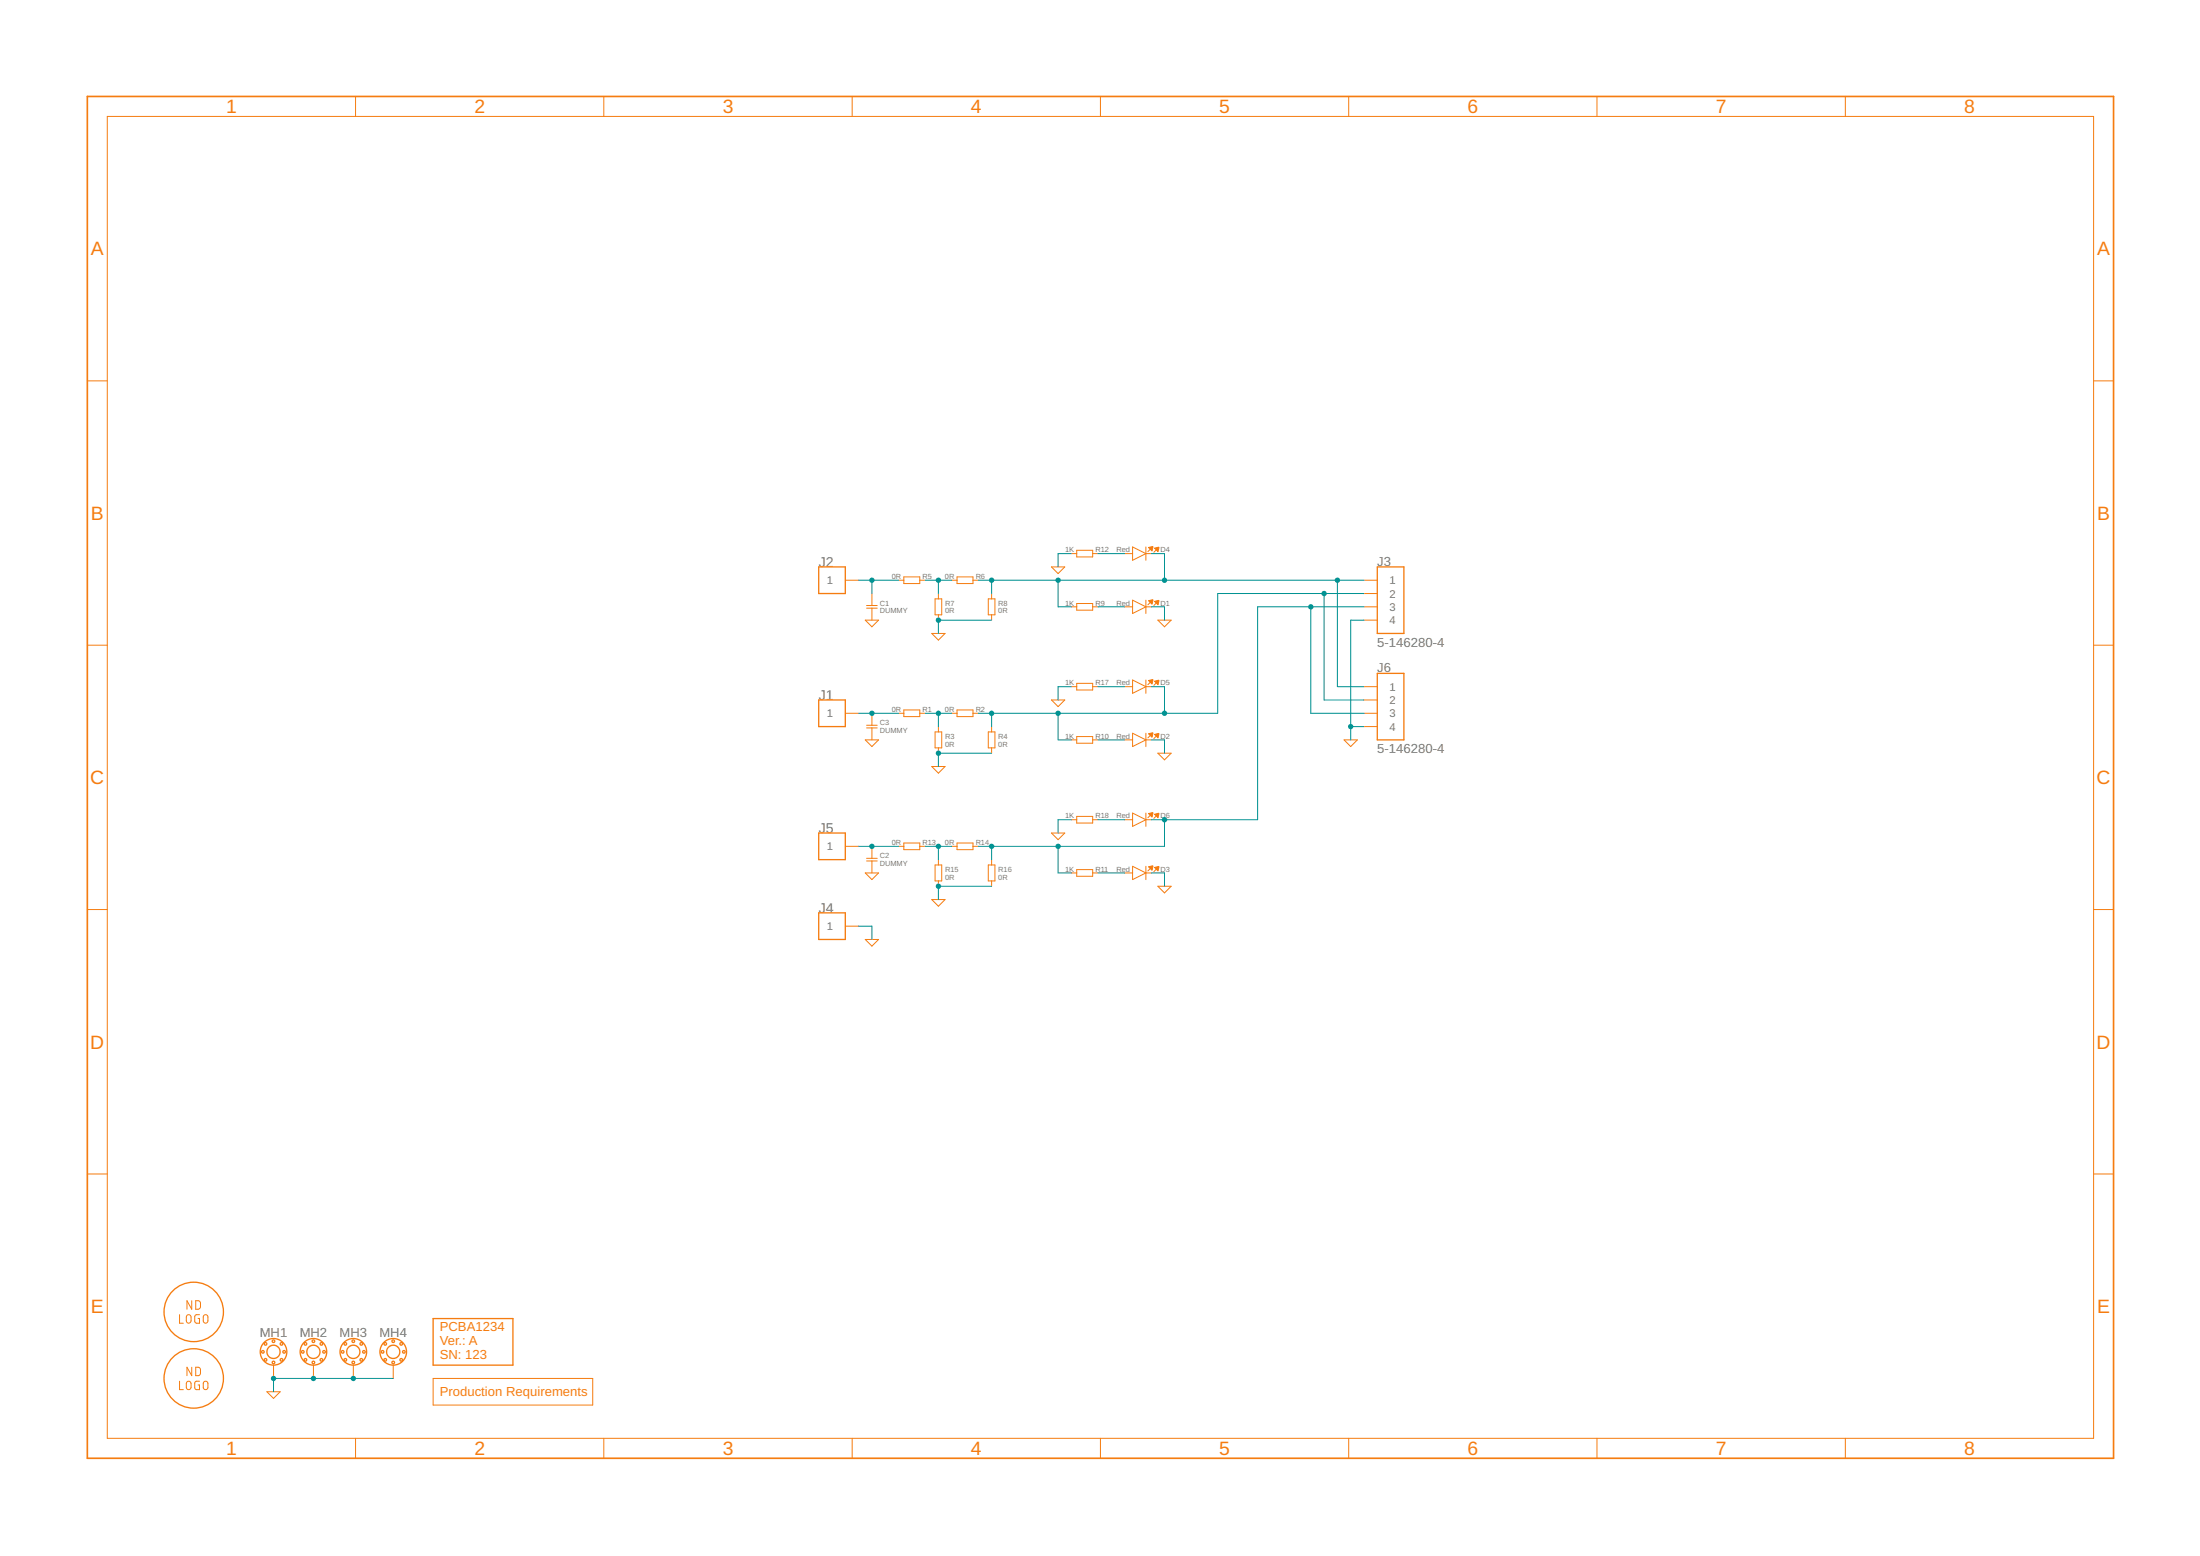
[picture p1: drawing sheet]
<svg xmlns="http://www.w3.org/2000/svg" width="420mm" height="297mm" viewBox="0 0 420 297" stroke-linecap="round" stroke-linejoin="round" font-family="sans-serif">
<path d="M16.7 18.4h386.9v260h-386.9z" fill="none" stroke="#f57c10" stroke-width=".32"/>
<g fill="none" stroke="#f57c10" stroke-width=".19">
<path d="M67.9 18.4v3.8M115.3 18.4v3.8M162.8 18.4v3.8M210.2 18.4v3.8M257.6 18.4v3.8M305 18.4v3.8M352.4 18.4v3.8M20.5 22.2h379.3v252.4h-379.3zM16.7 72.7h3.8M399.8 72.7h3.8M161.4 110.8h2.6M165.2 118.4h2.6l-1.3 1.3z"/>
<path d="M165.5 116.1h2M165.5 115.6h2M166.5 113.3v2.3M166.5 116.1v2.3M171.6 110.8h1M172.6 110.1h3.1v1.3h-3.1zM175.7 110.8h1M178.6 114.3h1.3v3.1h-1.3zM179.2 113.3v1M179.2 117.4v1M181.8 110.8h1M182.8 110.1h3v1.3h-3z"/>
<path d="M185.8 110.8h1M188.7 114.3h1.3v3.1h-1.3zM189.4 113.3v1M189.4 117.4v1M260.5 110.8h2.5M260.5 113.3h2.5M260.5 115.8h2.5M260.5 118.4h2.5M16.7 123.2h3.8M161.4 136.2h2.6M165.5 139h2M165.5 138.5h2"/>
<path d="M166.5 136.2v2.3M166.5 139v2.2M171.6 136.2h1M172.6 135.5h3.1v1.3h-3.1zM175.7 136.2h1M177.9 120.9h2.6l-1.3 1.3zM178.6 139.7h1.3v3.1h-1.3zM179.2 138.7v1M181.8 136.2h1M182.8 135.5h3v1.3h-3zM185.8 136.2h1M188.7 139.7h1.3v3.1h-1.3z"/>
<path d="M189.4 138.7v1M260.5 136.2h2.5M260.5 131.1h2.5M260.5 133.6h2.5M260.5 138.7h2.5M399.8 123.2h3.8M165.2 141.2h2.6l-1.3 1.3zM177.9 146.3h2.6l-1.3 1.3zM179.2 142.8v1M189.4 142.8v1M16.7 173.6h3.8M161.4 176.8h2.6"/>
<path d="M161.4 161.6h2.6M165.2 166.6h2.6l-1.3 1.3zM165.2 179.3h2.6l-1.3 1.3zM165.5 164.4h2M165.5 163.9h2M166.5 161.6v2.3M166.5 164.4v2.2M171.6 161.6h1M172.6 160.9h3.1v1.3h-3.1zM175.7 161.6h1M177.9 171.7h2.6l-1.3 1.3zM178.6 165.1h1.3v3.1h-1.3z"/>
<path d="M179.2 164.1v1M179.2 168.2v1M181.8 161.6h1M182.8 160.9h3v1.3h-3zM185.8 161.6h1M188.7 165.1h1.3v3.1h-1.3zM189.4 164.1v1M189.4 168.2v1M399.8 173.6h3.8M16.7 224.1h3.8M399.8 224.1h3.8M52.2 260.6v2.5"/>
<path d="M67.9 274.6v3.8M115.3 274.6v3.8M162.8 274.6v3.8M210.2 274.6v3.8M257.6 274.6v3.8M305 274.6v3.8M352.4 274.6v3.8"/>
</g>
<g fill="none" stroke="#f57c10" stroke-width=".25">
<path d="M156.4 108.2h5v5.1h-5zM263 108.2h5.1v12.7h-5.1zM156.4 133.6h5v5.1h-5zM263 128.5h5.1v12.7h-5.1zM156.4 159h5v5.1h-5zM156.4 174.3h5v5h-5z"/>
<circle cx="52.2" cy="258.1" r="2.54"/>
</g>
<g fill="#f57c10">
<path d="M51.2 257.1a1.39 1.39 0 0 1 2.2 .3 1.39 1.39 0 0 1-.8 2 1.39 1.39 0 0 1-1.8-1.3h.3a1.14 1.14 0 0 1 1.6-1.1 1.14 1.14 0 0 1 .3 1.9 1.14 1.14 0 0 1-1.9-.5v-.3h-.3z" fill-rule="evenodd"/>
<path d="M51.9 255.8a.38 .38 0 0 1 .6 0 .38 .38 0 0 1-.1 .6 .38 .38 0 0 1-.5-.4l.3-.1 .2 .1-.2 .2-.3-.2z" fill-rule="evenodd"/>
<path d="M53.9 257.9a.38 .38 0 0 1 .7-.1 .38 .38 0 0 1-.2 .6 .38 .38 0 0 1-.5-.3l.4-.2 .1 .2-.1 .1-.4-.1z" fill-rule="evenodd"/>
<path d="M51.9 259.9a.38 .38 0 0 1 .6-.1 .38 .38 0 0 1-.1 .6 .38 .38 0 0 1-.5-.3l.3-.1 .2 .1-.2 .1-.3-.1z" fill-rule="evenodd"/>
<path d="M49.9 257.9a.38 .38 0 0 1 .6-.1 .38 .38 0 0 1-.1 .6 .38 .38 0 0 1-.6-.3l.4-.2 .1 .2-.1 .1-.4-.1z" fill-rule="evenodd"/>
<path d="M50.4 256.3a.38 .38 0 0 1 .6 0 .38 .38 0 0 1-.1 .6 .38 .38 0 0 1-.6-.4l.4-.1 .1 .1-.1 .2-.4-.2z" fill-rule="evenodd"/>
<path d="M53.4 256.3a.38 .38 0 0 1 .6 0 .38 .38 0 0 1-.1 .6 .38 .38 0 0 1-.5-.4l.4-.1 .1 .1-.1 .2-.4-.2z" fill-rule="evenodd"/>
<path d="M53.4 259.4a.38 .38 0 0 1 .6-.1 .38 .38 0 0 1-.1 .6 .38 .38 0 0 1-.5-.3l.4-.1 .1 .1-.1 .1-.4-.1z" fill-rule="evenodd"/>
<path d="M50.4 259.4a.38 .38 0 0 1 .6-.1 .38 .38 0 0 1-.1 .6 .38 .38 0 0 1-.6-.3l.4-.1 .1 .1-.1 .1-.4-.1z" fill-rule="evenodd"/>
</g>
<g fill="#f57c10">
<path d="M51.2 257.1l.3-.2 .7-.2 .9 .3 .4 .6 .1 .6-.5 .9a1.4 1.4 0 0 1-2.1-.4l-.2-.6h.3v-.3a1.03 1.03 0 0 1 .8-.8h.8a1.06 1.06 0 0 1 .7 .9l-.2 .8-.5 .4a1.15 1.15 0 0 1-1.6-.7v-.3h-.3zM51.2 257.1l-.4 1h.3l.1 .5 .4 .4 .6 .2 .5-.1 .5-.4 .2-.5-.1-.6-.3-.4-.5-.3-.6 .1-.5 .3-.3 .8h-.3l.4 .9 .3 .2 .7 .3 .9-.4 .5-.9-.1-.6-.4-.6-.9-.3-.7 .2z"/>
<path d="M51.9 255.8l.3-.2 .2 .1 .2 .3v.2l-.2 .2h-.4l-.1-.4 .3-.1 .2 .1-.2 .2-.3-.2zM51.9 255.8v.2l.3 .2 .2-.2-.2-.1-.3 .1 .1 .4h.4l.2-.2v-.2l-.2-.3h-.2z"/>
<path d="M53.9 257.9l.4-.2h.2l.2 .4-.1 .2-.1 .1h-.4l-.2-.3 .4-.2 .1 .2-.1 .1-.4-.1zM53.9 257.9v.2l.4 .1 .1-.1-.1-.2-.4 .2 .2 .3h.4l.1-.1 .1-.2-.2-.4h-.2z"/>
<path d="M51.9 259.9l.3-.2 .2 .1 .2 .3v.2l-.2 .1h-.4l-.1-.3 .3-.1 .2 .1-.2 .1-.3-.1zM51.9 259.9v.2l.3 .1 .2-.1-.2-.1-.3 .1 .1 .3h.4l.2-.1v-.2l-.2-.3-.2-.1z"/>
<path d="M49.9 257.9l.3-.2h.2l.2 .4-.1 .2-.1 .1h-.4l-.2-.3 .4-.2 .1 .2-.1 .1-.4-.1zM49.9 257.9l-.1 .2 .4 .1 .1-.1-.1-.2-.4 .2 .2 .3h.4l.1-.1 .1-.2-.2-.4h-.2z"/>
<path d="M50.4 256.3l.3-.1h.2l.2 .3-.1 .2-.1 .2h-.4l-.2-.4 .4-.1 .1 .1-.1 .2-.4-.2zM50.4 256.3l-.1 .2 .4 .2 .1-.2-.1-.1-.4 .1 .2 .4h.4l.1-.2 .1-.2-.2-.3h-.2z"/>
<path d="M53.4 256.3l.4-.1h.2l.1 .3v.2l-.1 .2h-.4l-.2-.4 .4-.1 .1 .1-.1 .2-.4-.2zM53.4 256.3v.2l.4 .2 .1-.2-.1-.1-.4 .1 .2 .4h.4l.1-.2v-.2l-.1-.3h-.2z"/>
<path d="M53.4 259.4l.4-.2 .2 .1 .1 .3v.2l-.1 .1h-.4l-.2-.3 .4-.1 .1 .1-.1 .1-.4-.1zM53.4 259.4v.2l.4 .1 .1-.1-.1-.1-.4 .1 .2 .3h.4l.1-.1v-.2l-.1-.3-.2-.1z"/>
<path d="M50.4 259.4l.3-.2 .2 .1 .2 .3-.1 .2-.1 .1h-.4l-.2-.3 .4-.1 .1 .1-.1 .1-.4-.1zM50.4 259.4l-.1 .2 .4 .1 .1-.1-.1-.1-.4 .1 .2 .3h.4l.1-.1 .1-.2-.2-.3-.2-.1z"/>
</g>
<path d="M59.9 260.6v2.5" fill="none" stroke="#f57c10" stroke-width=".19"/>
<circle cx="59.9" cy="258.1" r="2.54" fill="none" stroke="#f57c10" stroke-width=".25"/>
<g fill="#f57c10">
<path d="M58.8 257.1a1.39 1.39 0 0 1 2.2 .3 1.39 1.39 0 0 1-.8 2 1.39 1.39 0 0 1-1.7-1.3h.2a1.14 1.14 0 0 1 1.6-1.1 1.14 1.14 0 0 1 .3 1.9 1.14 1.14 0 0 1-1.8-.5l-.1-.3h-.2z" fill-rule="evenodd"/>
<path d="M59.5 255.8a.38 .38 0 0 1 .6 0 .38 .38 0 0 1-.1 .6 .38 .38 0 0 1-.5-.4l.4-.1 .1 .1-.1 .2-.4-.2z" fill-rule="evenodd"/>
<path d="M61.6 257.9a.38 .38 0 0 1 .6-.1 .38 .38 0 0 1-.2 .6 .38 .38 0 0 1-.5-.3l.4-.2 .1 .2-.1 .1-.4-.1z" fill-rule="evenodd"/>
<path d="M59.5 259.9a.38 .38 0 0 1 .6-.1 .38 .38 0 0 1-.1 .6 .38 .38 0 0 1-.5-.3l.4-.1 .1 .1-.1 .1-.4-.1z" fill-rule="evenodd"/>
<path d="M57.5 257.9a.38 .38 0 0 1 .6-.1 .38 .38 0 0 1-.1 .6 .38 .38 0 0 1-.6-.3l.4-.2 .2 .2-.2 .1-.4-.1z" fill-rule="evenodd"/>
<path d="M58 256.3a.38 .38 0 0 1 .6 0 .38 .38 0 0 1-.1 .6 .38 .38 0 0 1-.5-.4l.3-.1 .2 .1-.2 .2-.3-.2z" fill-rule="evenodd"/>
<path d="M61 256.3a.38 .38 0 0 1 .7 0 .38 .38 0 0 1-.2 .6 .38 .38 0 0 1-.5-.4l.4-.1 .1 .1-.1 .2-.4-.2z" fill-rule="evenodd"/>
<path d="M61 259.4a.38 .38 0 0 1 .7-.1 .38 .38 0 0 1-.2 .6 .38 .38 0 0 1-.5-.3l.4-.1 .1 .1-.1 .1-.4-.1z" fill-rule="evenodd"/>
<path d="M58 259.4a.38 .38 0 0 1 .6-.1 .38 .38 0 0 1-.1 .6 .38 .38 0 0 1-.5-.3l.3-.1 .2 .1-.2 .1-.3-.1z" fill-rule="evenodd"/>
</g>
<g fill="#f57c10">
<path d="M58.8 257.1l.3-.2 .7-.2 .9 .3 .5 .6v.6l-.5 .9a1.4 1.4 0 0 1-2.1-.4l-.1-.6h.2l.1-.3a1.03 1.03 0 0 1 .7-.8h.8a1.06 1.06 0 0 1 .7 .9l-.2 .8-.5 .4a1.15 1.15 0 0 1-1.5-.7l-.1-.3h-.2zM58.8 257.1l-.3 1h.2l.2 .5 .3 .4 .6 .2 .5-.1 .5-.4 .2-.5-.1-.6-.3-.4-.5-.3-.6 .1-.5 .3-.3 .8h-.2l.3 .9 .3 .2 .7 .3 .9-.4 .5-.9v-.6l-.5-.6-.9-.3-.7 .2z"/>
<path d="M59.5 255.8l.4-.2 .2 .1 .1 .3v.2l-.1 .2h-.4l-.2-.4 .4-.1 .1 .1-.1 .2-.4-.2zM59.5 255.8v.2l.4 .2 .1-.2-.1-.1-.4 .1 .2 .4h.3l.2-.2v-.2l-.2-.3h-.1z"/>
<path d="M61.6 257.9l.3-.2h.2l.2 .4-.1 .2-.1 .1h-.4l-.2-.3 .4-.2 .1 .2-.1 .1-.4-.1zM61.6 257.9l-.1 .2 .4 .1 .1-.1-.1-.2-.4 .2 .2 .3h.4l.1-.1 .1-.2-.2-.4h-.2z"/>
<path d="M59.5 259.9l.4-.2 .2 .1 .1 .3v.2l-.1 .1h-.4l-.2-.3 .4-.1 .1 .1-.1 .1-.4-.1zM59.5 259.9v.2l.4 .1 .1-.1-.1-.1-.4 .1 .2 .3h.3l.2-.1v-.2l-.2-.3-.1-.1z"/>
<path d="M57.5 257.9l.3-.2h.2l.2 .4-.1 .2-.1 .1h-.4l-.2-.3 .4-.2 .2 .2-.2 .1-.4-.1zM57.5 257.9l-.1 .2 .4 .1 .2-.1-.2-.2-.4 .2 .2 .3h.4l.1-.1 .1-.2-.2-.4h-.2z"/>
<path d="M58 256.3l.3-.1h.2l.2 .3v.2l-.2 .2h-.4l-.1-.4 .3-.1 .2 .1-.2 .2-.3-.2zM58 256.3v.2l.3 .2 .2-.2-.2-.1-.3 .1 .1 .4h.4l.2-.2v-.2l-.2-.3h-.2z"/>
<path d="M61 256.3l.4-.1h.2l.2 .3-.1 .2-.1 .2h-.4l-.2-.4 .4-.1 .1 .1-.1 .2-.4-.2zM61 256.3v.2l.4 .2 .1-.2-.1-.1-.4 .1 .2 .4h.4l.1-.2 .1-.2-.2-.3h-.2z"/>
<path d="M61 259.4l.4-.2 .2 .1 .2 .3-.1 .2-.1 .1h-.4l-.2-.3 .4-.1 .1 .1-.1 .1-.4-.1zM61 259.4v.2l.4 .1 .1-.1-.1-.1-.4 .1 .2 .3h.4l.1-.1 .1-.2-.2-.3-.2-.1z"/>
<path d="M58 259.4l.3-.2 .2 .1 .2 .3v.2l-.2 .1h-.4l-.1-.3 .3-.1 .2 .1-.2 .1-.3-.1zM58 259.4v.2l.3 .1 .2-.1-.2-.1-.3 .1 .1 .3h.4l.2-.1v-.2l-.2-.3-.2-.1z"/>
</g>
<path d="M67.5 260.6v2.5" fill="none" stroke="#f57c10" stroke-width=".19"/>
<circle cx="67.5" cy="258.1" r="2.54" fill="none" stroke="#f57c10" stroke-width=".25"/>
<g fill="#f57c10">
<path d="M66.5 257.1a1.39 1.39 0 0 1 2.2 .3 1.39 1.39 0 0 1-.9 2 1.39 1.39 0 0 1-1.7-1.3h.2a1.14 1.14 0 0 1 1.7-1 1.14 1.14 0 0 1 .2 1.9 1.14 1.14 0 0 1-1.8-.6l-.1-.3h-.2z" fill-rule="evenodd"/>
<path d="M67.1 255.8a.38 .38 0 0 1 .7 0 .38 .38 0 0 1-.2 .6 .38 .38 0 0 1-.5-.4l.4-.1 .1 .1-.1 .2-.4-.2z" fill-rule="evenodd"/>
<path d="M69.2 257.9a.38 .38 0 0 1 .6-.1 .38 .38 0 0 1-.1 .6 .38 .38 0 0 1-.6-.3l.4-.2 .1 .2-.1 .1-.4-.1z" fill-rule="evenodd"/>
<path d="M67.1 259.9a.38 .38 0 0 1 .7-.1 .38 .38 0 0 1-.2 .6 .38 .38 0 0 1-.5-.3l.4-.1 .1 .1-.1 .1-.4-.1z" fill-rule="evenodd"/>
<path d="M65.1 257.9a.38 .38 0 0 1 .6-.1 .38 .38 0 0 1-.1 .6 .38 .38 0 0 1-.5-.3l.3-.2 .2 .2-.2 .1-.3-.1z" fill-rule="evenodd"/>
<path d="M65.6 256.3a.38 .38 0 0 1 .6 0 .38 .38 0 0 1-.1 .6 .38 .38 0 0 1-.5-.4l.4-.1 .1 .1-.1 .2-.4-.2z" fill-rule="evenodd"/>
<path d="M68.7 256.3a.38 .38 0 0 1 .6 0 .38 .38 0 0 1-.2 .6 .38 .38 0 0 1-.5-.4l.4-.1 .1 .1-.1 .2-.4-.2z" fill-rule="evenodd"/>
<path d="M68.7 259.4a.38 .38 0 0 1 .6-.1 .38 .38 0 0 1-.2 .6 .38 .38 0 0 1-.5-.3l.4-.1 .1 .1-.1 .1-.4-.1z" fill-rule="evenodd"/>
<path d="M65.6 259.4a.38 .38 0 0 1 .6-.1 .38 .38 0 0 1-.1 .6 .38 .38 0 0 1-.5-.3l.4-.1 .1 .1-.1 .1-.4-.1z" fill-rule="evenodd"/>
</g>
<g fill="#f57c10">
<path d="M66.5 257.1l.2-.2 .7-.2 1 .3 .4 .6 .1 .6-.5 .9a1.4 1.4 0 0 1-2.1-.4l-.2-.6h.2l.1-.3a1.1 1.1 0 0 1 .7-.8l.3-.1a1.1 1.1 0 0 1 1 .5l.2 .5-.1 .6-.5 .6-.6 .1-.8-.4-.3-.7h-.2zM66.5 257.1l-.4 1h.2l.2 .5 .4 .4 .5 .2 .6-.1 .4-.4 .2-.5-.1-.6-.3-.4-.5-.3-.6 .1-.6 .5-.2 .6h-.2l.4 .9 .2 .2 .7 .3 1-.4 .5-.9-.1-.6-.4-.6-1-.3-.7 .2z"/>
<path d="M67.1 255.8l.4-.2 .2 .1 .2 .3-.1 .2-.1 .2h-.4l-.2-.4 .4-.1 .1 .1-.1 .2-.4-.2zM67.1 255.8v.2l.4 .2 .1-.2-.1-.1-.4 .1 .2 .4h.4l.1-.2 .1-.2-.2-.3h-.2z"/>
<path d="M69.2 257.9l.3-.2h.2l.2 .4-.1 .2-.1 .1h-.4l-.2-.3 .4-.2 .1 .2-.1 .1-.4-.1zM69.2 257.9l-.1 .2 .4 .1 .1-.1-.1-.2-.4 .2 .2 .3h.4l.1-.1 .1-.2-.2-.4h-.2z"/>
<path d="M67.1 259.9l.4-.2 .2 .1 .2 .3-.1 .2-.1 .1h-.4l-.2-.3 .4-.1 .1 .1-.1 .1-.4-.1zM67.1 259.9v.2l.4 .1 .1-.1-.1-.1-.4 .1 .2 .3h.4l.1-.1 .1-.2-.2-.3-.2-.1z"/>
<path d="M65.1 257.9l.3-.2h.2l.2 .4v.2l-.2 .1h-.3l-.2-.3 .3-.2 .2 .2-.2 .1-.3-.1zM65.1 257.9v.2l.3 .1 .2-.1-.2-.2-.3 .2 .2 .3h.3l.2-.1v-.2l-.2-.4h-.2z"/>
<path d="M65.6 256.3l.4-.1h.1l.2 .3v.2l-.2 .2h-.3l-.2-.4 .4-.1 .1 .1-.1 .2-.4-.2zM65.6 256.3v.2l.4 .2 .1-.2-.1-.1-.4 .1 .2 .4h.3l.2-.2v-.2l-.2-.3h-.1z"/>
<path d="M68.7 256.3l.3-.1h.2l.2 .3-.1 .2-.1 .2h-.4l-.2-.4 .4-.1 .1 .1-.1 .2-.4-.2zM68.7 256.3l-.1 .2 .4 .2 .1-.2-.1-.1-.4 .1 .2 .4h.4l.1-.2 .1-.2-.2-.3h-.2z"/>
<path d="M68.7 259.4l.3-.2 .2 .1 .2 .3-.1 .2-.1 .1h-.4l-.2-.3 .4-.1 .1 .1-.1 .1-.4-.1zM68.7 259.4l-.1 .2 .4 .1 .1-.1-.1-.1-.4 .1 .2 .3h.4l.1-.1 .1-.2-.2-.3-.2-.1z"/>
<path d="M65.6 259.4l.4-.2 .1 .1 .2 .3v.2l-.2 .1h-.3l-.2-.3 .4-.1 .1 .1-.1 .1-.4-.1zM65.6 259.4v.2l.4 .1 .1-.1-.1-.1-.4 .1 .2 .3h.3l.2-.1v-.2l-.2-.3-.1-.1z"/>
</g>
<path d="M75.1 260.6v2.5" fill="none" stroke="#f57c10" stroke-width=".19"/>
<circle cx="75.1" cy="258.1" r="2.54" fill="none" stroke="#f57c10" stroke-width=".25"/>
<g fill="#f57c10">
<path d="M74.1 257.1a1.39 1.39 0 0 1 2.2 .3 1.39 1.39 0 0 1-.8 2 1.39 1.39 0 0 1-1.8-1.3h.3a1.14 1.14 0 0 1 1.6-1 1.14 1.14 0 0 1 .2 1.9 1.14 1.14 0 0 1-1.8-.6v-.3h-.3z" fill-rule="evenodd"/>
<path d="M74.8 255.8a.38 .38 0 0 1 .6 0 .38 .38 0 0 1-.2 .6 .38 .38 0 0 1-.5-.4l.4-.1 .1 .1-.1 .2-.4-.2z" fill-rule="evenodd"/>
<path d="M76.8 257.9a.38 .38 0 0 1 .6-.1 .38 .38 0 0 1-.1 .6 .38 .38 0 0 1-.5-.3l.3-.2 .2 .2-.2 .1-.3-.1z" fill-rule="evenodd"/>
<path d="M74.8 259.9a.38 .38 0 0 1 .6-.1 .38 .38 0 0 1-.2 .6 .38 .38 0 0 1-.5-.3l.4-.1 .1 .1-.1 .1-.4-.1z" fill-rule="evenodd"/>
<path d="M72.7 257.9a.38 .38 0 0 1 .6-.1 .38 .38 0 0 1-.1 .6 .38 .38 0 0 1-.5-.3l.4-.2 .1 .2-.1 .1-.4-.1z" fill-rule="evenodd"/>
<path d="M73.2 256.3a.38 .38 0 0 1 .7 0 .38 .38 0 0 1-.2 .6 .38 .38 0 0 1-.5-.4l.4-.1 .1 .1-.1 .2-.4-.2z" fill-rule="evenodd"/>
<path d="M76.3 256.3a.38 .38 0 0 1 .6 0 .38 .38 0 0 1-.1 .6 .38 .38 0 0 1-.6-.4l.4-.1 .2 .1-.2 .2-.4-.2z" fill-rule="evenodd"/>
<path d="M76.3 259.4a.38 .38 0 0 1 .6-.1 .38 .38 0 0 1-.1 .6 .38 .38 0 0 1-.6-.3l.4-.1 .2 .1-.2 .1-.4-.1z" fill-rule="evenodd"/>
<path d="M73.2 259.4a.38 .38 0 0 1 .7-.1 .38 .38 0 0 1-.2 .6 .38 .38 0 0 1-.5-.3l.4-.1 .1 .1-.1 .1-.4-.1z" fill-rule="evenodd"/>
</g>
<g fill="#f57c10">
<path d="M74.1 257.1l.2-.2 .7-.2 1 .3 .4 .6 .1 .6-.5 .9a1.4 1.4 0 0 1-2.1-.4l-.2-.6h.3v-.3a1.1 1.1 0 0 1 .7-.8l.3-.1a1.1 1.1 0 0 1 1 .5l.2 .5v.6l-.6 .6-.6 .1-.7-.4-.3-.7h-.3zM74.1 257.1l-.4 1h.3l.1 .5 .4 .4 .5 .2 .6-.1 .4-.4 .2-.5v-.6l-.4-.4-.5-.3-.6 .1-.6 .5-.1 .6h-.3l.4 .9 .2 .2 .7 .3 1-.4 .5-.9-.1-.6-.4-.6-1-.3-.7 .2z"/>
<path d="M74.8 255.8l.3-.2 .2 .1 .2 .3-.1 .2-.1 .2h-.4l-.2-.4 .4-.1 .1 .1-.1 .2-.4-.2zM74.8 255.8l-.1 .2 .4 .2 .1-.2-.1-.1-.4 .1 .2 .4h.4l.1-.2 .1-.2-.2-.3h-.2z"/>
<path d="M76.8 257.9l.3-.2h.2l.2 .4-.1 .2-.1 .1h-.4l-.2-.3 .4-.2 .2 .2-.2 .1-.3-.1zM76.8 257.9v.2l.3 .1 .2-.1-.2-.2-.3 .2 .1 .3h.4l.1-.1 .1-.2-.2-.4h-.2z"/>
<path d="M74.8 259.9l.3-.2 .2 .1 .2 .3-.1 .2-.1 .1h-.4l-.2-.3 .4-.1 .1 .1-.1 .1-.4-.1zM74.8 259.9l-.1 .2 .4 .1 .1-.1-.1-.1-.4 .1 .2 .3h.4l.1-.1 .1-.2-.2-.3-.2-.1z"/>
<path d="M72.7 257.9l.4-.2h.2l.1 .4v.2l-.1 .1h-.4l-.2-.3 .4-.2 .1 .2-.1 .1-.4-.1zM72.7 257.9v.2l.4 .1 .1-.1-.1-.2-.4 .2 .2 .3h.4l.1-.1v-.2l-.1-.4h-.2z"/>
<path d="M73.2 256.3l.4-.1h.2l.2 .3-.1 .2-.1 .2h-.4l-.2-.4 .4-.1 .1 .1-.1 .2-.4-.2zM73.2 256.3v.2l.4 .2 .1-.2-.1-.1-.4 .1 .2 .4h.4l.1-.2 .1-.2-.2-.3h-.2z"/>
<path d="M76.3 256.3l.3-.1h.2l.2 .3-.1 .2-.1 .2h-.4l-.2-.4 .4-.1 .2 .1-.2 .2-.4-.2zM76.3 256.3l-.1 .2 .4 .2 .2-.2-.2-.1-.4 .1 .2 .4h.4l.1-.2 .1-.2-.2-.3h-.2z"/>
<path d="M76.3 259.4l.3-.2 .2 .1 .2 .3-.1 .2-.1 .1h-.4l-.2-.3 .4-.1 .2 .1-.2 .1-.4-.1zM76.3 259.4l-.1 .2 .4 .1 .2-.1-.2-.1-.4 .1 .2 .3h.4l.1-.1 .1-.2-.2-.3-.2-.1z"/>
<path d="M73.2 259.4l.4-.2 .2 .1 .2 .3-.1 .2-.1 .1h-.4l-.2-.3 .4-.1 .1 .1-.1 .1-.4-.1zM73.2 259.4v.2l.4 .1 .1-.1-.1-.1-.4 .1 .2 .3h.4l.1-.1 .1-.2-.2-.3-.2-.1z"/>
</g>
<g fill="none" stroke="#f57c10" stroke-width=".19">
<path d="M200.8 108.2h2.5l-1.2 1.3zM204.6 115.8h1M204.6 105.7h1M205.6 105.1h3.1v1.2h-3.1zM205.6 115.2h3.1v1.3h-3.1zM208.7 115.8h1M208.7 105.7h1M214.8 115.8h1.5M214.8 105.7h1.5M216.3 114.6l2.5 1.2-2.5 1.3zM216.3 104.4l2.5 1.3-2.5 1.3zM218.8 115.8h1.1"/>
<path d="M218.8 104.4v2.6M218.8 114.6v2.5M218.8 105.7h1.1M220.1 114.6l-.9 .9M220.1 104.4l-.9 .9M221.1 118.4h2.6l-1.3 1.3zM221.3 114.7l-.9 .9M221.3 104.5l-.9 .9M200.8 133.6h2.5l-1.2 1.3zM204.6 131.1h1M205.6 130.5h3.1v1.2h-3.1zM208.7 131.1h1"/>
<path d="M214.8 131.1h1.5M216.3 129.8l2.5 1.3-2.5 1.3zM216.3 140l2.5 1.2-2.5 1.3zM218.8 129.8v2.6M218.8 140v2.5M218.8 131.1h1.1M220.1 140l-.9 .9M220.1 129.8l-.9 .9M221.3 129.9l-.9 .9M200.8 159h2.5l-1.2 1.3zM204.6 141.2h1M204.6 156.5h1"/>
<path d="M205.6 140.6h3.1v1.3h-3.1zM205.6 155.9h3.1v1.2h-3.1zM208.7 141.2h1M208.7 156.5h1M214.8 141.2h1.5M214.8 156.5h1.5M216.3 155.2l2.5 1.3-2.5 1.3zM218.8 155.2v2.6M218.8 141.2h1.1M218.8 156.5h1.1M220.1 155.2l-.9 .9M221.1 143.8h2.6l-1.3 1.3z"/>
<path d="M221.3 140.1l-.9 .9M221.3 155.3l-.9 .9M256.7 141.2h2.5l-1.2 1.3zM204.6 166.6h1M205.6 166h3.1v1.3h-3.1zM208.7 166.6h1M214.8 166.6h1.5M216.3 165.4l2.5 1.2-2.5 1.3zM218.8 165.4v2.5M218.8 166.6h1.1M220.1 165.4l-.9 .9M221.1 169.2h2.6l-1.3 1.3z"/>
<path d="M221.3 165.5l-.9 .9M34.3 251v1.6h.7M35.7 251.1l.3-.1 .3 .1a1.3 1.3 0 0 1 .1 1.2l-.1 .2a.44 .44 0 0 1-.4 .1 .44 .44 0 0 1-.3-.5zM36.6 248.3v1.6l-.9-1.6v1.6M37.4 248.3l.7 .1a1.3 1.3 0 0 1 .1 1.2l-.2 .3h-.6zM38.1 251h-.7l-.2 .2 .1 1.3 .8 .1v-.9h-.3M38.9 251.1l.4-.1 .3 .1 .1 1a.44 .44 0 0 1-.4 .5 .44 .44 0 0 1-.5-.5zM34.3 263.7v1.6h.7M35.7 263.8l.3-.1 .3 .1a1.3 1.3 0 0 1 .1 1.2l-.2 .3-.5-.1-.1-.4zM36.6 261v1.6l-.9-1.6v1.6M37.4 261l.7 .1a1.3 1.3 0 0 1 .1 1.2l-.2 .3h-.6zM38.1 263.7h-.7l-.2 .2v1l.2 .4h.7v-.9h-.3"/>
<path d="M38.9 263.8l.4-.1 .3 .1 .1 1a.44 .44 0 0 1-.4 .5 .44 .44 0 0 1-.5-.5zM51 265.7h2.5l-1.3 1.3zM82.7 263.1h30.5v5.1h-30.5z"/>
</g>
<g fill="none" stroke="#f57c10" stroke-width=".25">
<path d="M82.7 251.7h15.3v8.9h-15.3z"/>
<circle cx="37" cy="250.4" r="5.7"/>
<circle cx="37" cy="263.1" r="5.7"/>
</g>
<g fill="#f57c10" stroke="#f57c10" stroke-width=".19">
<path d="M220.5 114.8l.8-.2-.1 .9z" fill-rule="evenodd"/>
<path d="M219.3 114.7l.8-.2-.1 .8z" fill-rule="evenodd"/>
<path d="M220.5 140.2l.8-.2-.1 .9z" fill-rule="evenodd"/>
<path d="M219.3 140.1l.8-.2-.1 .8z" fill-rule="evenodd"/>
<path d="M220.5 165.6l.8-.2-.1 .9z" fill-rule="evenodd"/>
<path d="M219.3 165.5l.8-.2-.1 .8z" fill-rule="evenodd"/>
<path d="M220.5 104.6l.8-.1-.1 .8z" fill-rule="evenodd"/>
<path d="M219.3 104.5l.8-.2-.1 .9z" fill-rule="evenodd"/>
<path d="M220.5 130l.8-.1-.1 .8z" fill-rule="evenodd"/>
<path d="M219.3 129.9l.8-.2-.1 .9z" fill-rule="evenodd"/>
<path d="M220.5 155.4l.8-.2-.1 .9z" fill-rule="evenodd"/>
<path d="M219.3 155.3l.8-.2-.1 .9z" fill-rule="evenodd"/>
</g>
<path d="M164 136.2h7.6" fill="none" stroke="#009292" stroke-width=".19"/>
<circle cx="166.5" cy="136.2" r=".51" fill="#009292"/>
<path d="M166 136.2a.51 .51 0 0 1 1 0 .51 .51 0 0 1-1 0zM166 136.2a.51 .51 0 0 0 1 0 .51 .51 0 0 0-1 0z" fill="#009292"/>
<path d="M176.7 136.2h5.1M179.2 136.2v2.5" fill="none" stroke="#009292" stroke-width=".19"/>
<circle cx="179.2" cy="136.2" r=".51" fill="#009292"/>
<path d="M178.7 136.2a.51 .51 0 0 1 1 0 .51 .51 0 0 1-1 0zM178.7 136.2a.51 .51 0 0 0 1 0 .51 .51 0 0 0-1 0z" fill="#009292"/>
<path d="M252.9 113.3v20.3h7.6M260.5 113.3h-27.9v22.9h-45.8M189.4 136.2v2.5M202.1 136.2v5h2.5M219.9 131.1h2.5v5.1" fill="none" stroke="#009292" stroke-width=".19"/>
<g fill="#009292">
<circle cx="189.4" cy="136.2" r=".51"/>
<circle cx="202.1" cy="136.2" r=".51"/>
<circle cx="222.4" cy="136.2" r=".51"/>
<circle cx="252.9" cy="113.3" r=".51"/>
</g>
<g fill="#009292">
<path d="M188.9 136.2a.51 .51 0 0 1 1 0 .51 .51 0 0 1-1 0zM188.9 136.2a.51 .51 0 0 0 1 0 .51 .51 0 0 0-1 0z"/>
<path d="M201.6 136.2a.51 .51 0 0 1 1 0 .51 .51 0 0 1-1 0zM201.6 136.2a.51 .51 0 0 0 1 0 .51 .51 0 0 0-1 0z"/>
<path d="M221.9 136.2a.51 .51 0 0 1 1 0 .51 .51 0 0 1-1 0zM221.9 136.2a.51 .51 0 0 0 1 0 .51 .51 0 0 0-1 0z"/>
<path d="M252.4 113.3a.51 .51 0 0 1 1 0 .51 .51 0 0 1-1 0zM252.4 113.3a.51 .51 0 0 0 1 0 .51 .51 0 0 0-1 0z"/>
</g>
<path d="M164 110.8h7.6M166.5 110.8v2.5" fill="none" stroke="#009292" stroke-width=".19"/>
<circle cx="166.5" cy="110.8" r=".51" fill="#009292"/>
<path d="M166 110.8a.51 .51 0 0 1 1 0 .51 .51 0 0 1-1 0zM166 110.8a.51 .51 0 0 0 1 0 .51 .51 0 0 0-1 0z" fill="#009292"/>
<path d="M176.7 110.8h5.1M179.2 110.8v2.5" fill="none" stroke="#009292" stroke-width=".19"/>
<circle cx="179.2" cy="110.8" r=".51" fill="#009292"/>
<path d="M178.7 110.8a.51 .51 0 0 1 1 0 .51 .51 0 0 1-1 0zM178.7 110.8a.51 .51 0 0 0 1 0 .51 .51 0 0 0-1 0z" fill="#009292"/>
<path d="M186.8 110.8h73.7M189.4 110.8v2.5M202.1 110.8v5h2.5M219.9 105.7h2.5v5.1M255.4 110.8v20.3h5.1" fill="none" stroke="#009292" stroke-width=".19"/>
<g fill="#009292">
<circle cx="189.4" cy="110.8" r=".51"/>
<circle cx="255.4" cy="110.8" r=".51"/>
<circle cx="222.4" cy="110.8" r=".51"/>
<circle cx="202.1" cy="110.8" r=".51"/>
</g>
<g fill="#009292">
<path d="M188.9 110.8a.51 .51 0 0 1 1 0 .51 .51 0 0 1-1 0zM188.9 110.8a.51 .51 0 0 0 1 0 .51 .51 0 0 0-1 0z"/>
<path d="M254.9 110.8a.51 .51 0 0 1 1 0 .51 .51 0 0 1-1 0zM254.9 110.8a.51 .51 0 0 0 1 0 .51 .51 0 0 0-1 0z"/>
<path d="M221.9 110.8a.51 .51 0 0 1 1 0 .51 .51 0 0 1-1 0zM221.9 110.8a.51 .51 0 0 0 1 0 .51 .51 0 0 0-1 0z"/>
<path d="M201.6 110.8a.51 .51 0 0 1 1 0 .51 .51 0 0 1-1 0zM201.6 110.8a.51 .51 0 0 0 1 0 .51 .51 0 0 0-1 0z"/>
</g>
<path d="M164 161.6h7.6" fill="none" stroke="#009292" stroke-width=".19"/>
<circle cx="166.5" cy="161.6" r=".51" fill="#009292"/>
<path d="M166 161.6a.51 .51 0 0 1 1 0 .51 .51 0 0 1-1 0zM166 161.6a.51 .51 0 0 0 1 0 .51 .51 0 0 0-1 0z" fill="#009292"/>
<path d="M176.7 161.6h5.1M179.2 161.6v2.5" fill="none" stroke="#009292" stroke-width=".19"/>
<circle cx="179.2" cy="161.6" r=".51" fill="#009292"/>
<path d="M178.7 161.6a.51 .51 0 0 1 1 0 .51 .51 0 0 1-1 0zM178.7 161.6a.51 .51 0 0 0 1 0 .51 .51 0 0 0-1 0z" fill="#009292"/>
<path d="M250.3 115.8v20.4h10.2M260.5 115.8h-20.3v40.7h-20.3M222.4 156.5v5.1h-35.6M189.4 161.6v2.5M202.1 161.6v5h2.5" fill="none" stroke="#009292" stroke-width=".19"/>
<g fill="#009292">
<circle cx="189.4" cy="161.6" r=".51"/>
<circle cx="202.1" cy="161.6" r=".51"/>
<circle cx="250.3" cy="115.8" r=".51"/>
<circle cx="222.4" cy="156.5" r=".51"/>
</g>
<g fill="#009292">
<path d="M188.9 161.6a.51 .51 0 0 1 1 0 .51 .51 0 0 1-1 0zM188.9 161.6a.51 .51 0 0 0 1 0 .51 .51 0 0 0-1 0z"/>
<path d="M201.6 161.6a.51 .51 0 0 1 1 0 .51 .51 0 0 1-1 0zM201.6 161.6a.51 .51 0 0 0 1 0 .51 .51 0 0 0-1 0z"/>
<path d="M249.8 115.8a.51 .51 0 0 1 1 0 .51 .51 0 0 1-1 0zM249.8 115.8a.51 .51 0 0 0 1 0 .51 .51 0 0 0-1 0z"/>
<path d="M221.9 156.5a.51 .51 0 0 1 1 0 .51 .51 0 0 1-1 0zM221.9 156.5a.51 .51 0 0 0 1 0 .51 .51 0 0 0-1 0z"/>
</g>
<path d="M164 176.8h2.5v2.5M189.4 169.2h-10.2v2.5" fill="none" stroke="#009292" stroke-width=".19"/>
<circle cx="179.2" cy="169.2" r=".51" fill="#009292"/>
<path d="M178.7 169.2a.51 .51 0 0 1 1 0 .51 .51 0 0 1-1 0zM178.7 169.2a.51 .51 0 0 0 1 0 .51 .51 0 0 0-1 0z" fill="#009292"/>
<path d="M189.4 143.8h-10.2v2.5" fill="none" stroke="#009292" stroke-width=".19"/>
<circle cx="179.2" cy="143.8" r=".51" fill="#009292"/>
<path d="M178.7 143.8a.51 .51 0 0 1 1 0 .51 .51 0 0 1-1 0zM178.7 143.8a.51 .51 0 0 0 1 0 .51 .51 0 0 0-1 0z" fill="#009292"/>
<path d="M189.4 118.4h-10.2v2.5" fill="none" stroke="#009292" stroke-width=".19"/>
<circle cx="179.2" cy="118.4" r=".51" fill="#009292"/>
<path d="M178.7 118.4a.51 .51 0 0 1 1 0 .51 .51 0 0 1-1 0zM178.7 118.4a.51 .51 0 0 0 1 0 .51 .51 0 0 0-1 0z" fill="#009292"/>
<path d="M75.1 263.1h-22.9v2.6" fill="none" stroke="#009292" stroke-width=".19"/>
<g fill="#009292">
<circle cx="59.9" cy="263.1" r=".51"/>
<circle cx="67.5" cy="263.1" r=".51"/>
<circle cx="52.2" cy="263.1" r=".51"/>
</g>
<g fill="#009292">
<path d="M59.4 263.1a.51 .51 0 0 1 1 0 .51 .51 0 0 1-1 0zM59.4 263.1a.51 .51 0 0 0 1 0 .51 .51 0 0 0-1 0z"/>
<path d="M67 263.1a.51 .51 0 0 1 1 0 .51 .51 0 0 1-1 0zM67 263.1a.51 .51 0 0 0 1 0 .51 .51 0 0 0-1 0z"/>
<path d="M51.7 263.1a.51 .51 0 0 1 1 0 .51 .51 0 0 1-1 0zM51.7 263.1a.51 .51 0 0 0 1 0 .51 .51 0 0 0-1 0z"/>
</g>
<path d="M204.6 105.7h-2.5v2.5M219.9 115.8h2.5v2.6M260.5 118.4h-2.5v22.8M204.6 131.1h-2.5v2.5M258 138.7h2.5M204.6 156.5h-2.5v2.5M219.9 141.2h2.5v2.6M219.9 166.6h2.5v2.6" fill="none" stroke="#009292" stroke-width=".19"/>
<circle cx="258" cy="138.7" r=".51" fill="#009292"/>
<path d="M257.4 138.7a.55 .55 0 0 1 1.1 0 .55 .55 0 0 1-1.1 0zM257.5 138.7a.51 .51 0 0 0 1 0 .51 .51 0 0 0-1 0z" fill="#009292"/>
<path d="M209.7 115.8h5.1M209.7 105.7h5.1M209.7 131.1h5.1M209.7 141.2h5.1M209.7 156.5h5.1M209.7 166.6h5.1" fill="none" stroke="#009292" stroke-width=".19"/>
<g font-size="3.7" fill="#f57c10">
<text x="43.2" y="21.6">1</text>
<text x="90.6" y="21.6">2</text>
<text x="138" y="21.6">3</text>
<text x="185.4" y="21.6">4</text>
<text x="232.9" y="21.6">5</text>
<text x="280.3" y="21.6">6</text>
<text x="327.7" y="21.6">7</text>
<text x="375.1" y="21.6">8</text>
<text x="17.4" y="48.8">A</text>
<text x="400.5" y="48.8">A</text>
<text x="17.4" y="99.2">B</text>
<text x="400.5" y="99.2">B</text>
<text x="17.3" y="149.7">C</text>
<text x="400.4" y="149.7">C</text>
<text x="17.3" y="200.2">D</text>
<text x="400.4" y="200.2">D</text>
<text x="17.4" y="250.6">E</text>
<text x="400.5" y="250.6">E</text>
<text x="43.2" y="277.8">1</text>
<text x="90.6" y="277.8">2</text>
<text x="138" y="277.8">3</text>
<text x="185.4" y="277.8">4</text>
<text x="232.9" y="277.8">5</text>
<text x="280.3" y="277.8">6</text>
<text x="327.7" y="277.8">7</text>
<text x="375.1" y="277.8">8</text>
</g>
<g font-size="2.7" fill="#757575">
<text x="156.4" y="108.2">J2</text>
<text x="156.4" y="133.6">J1</text>
<text x="156.4" y="159">J5</text>
<text x="156.4" y="174.3">J4</text>
</g>
<g font-size="2.5" fill="#757575">
<text x="263" y="108">J3</text>
<text x="263" y="123.5">5-146280-4</text>
<text x="263" y="128.3">J6</text>
<text x="263" y="143.8">5-146280-4</text>
<text x="49.6" y="255.1">MH1</text>
<text x="57.2" y="255.1">MH2</text>
<text x="64.9" y="255.1">MH3</text>
<text x="72.5" y="255.1">MH4</text>
</g>
<g font-size="2.5" fill="#f57c10">
<text x="84" y="254">PCBA1234</text>
<text x="84" y="256.7">Ver.: A</text>
<text x="84" y="259.3">SN: 123</text>
<text x="84" y="266.4">Production Requirements</text>
</g>
<g font-size="2.1" fill="#757575">
<text x="157.9" y="111.5">1</text>
<text x="265.4" y="111.5">1</text>
<text x="265.4" y="114.1">2</text>
<text x="265.4" y="116.6">3</text>
<text x="265.4" y="119.1">4</text>
<text x="265.4" y="131.8">1</text>
<text x="157.9" y="136.9">1</text>
<text x="265.4" y="134.4">2</text>
<text x="265.4" y="136.9">3</text>
<text x="265.4" y="139.5">4</text>
<text x="157.9" y="162.3">1</text>
<text x="157.9" y="177.6">1</text>
</g>
<g font-size="1.4" fill="#757575">
<text x="203.4" y="105.4">1K</text>
<text x="209.2" y="105.4">R12</text>
<text x="213.2" y="105.4">Red</text>
<text x="221.6" y="105.4">D4</text>
<text x="170.3" y="110.5">0R</text>
<text x="176.2" y="110.5">R5</text>
<text x="180.5" y="110.5">0R</text>
<text x="186.3" y="110.5">R6</text>
<text x="168" y="117.1">DUMMY</text>
<text x="168" y="115.6">C1</text>
<text x="180.5" y="117.1">0R</text>
<text x="180.5" y="115.6">R7</text>
<text x="190.7" y="117.1">0R</text>
<text x="190.7" y="115.6">R8</text>
<text x="203.4" y="115.6">1K</text>
<text x="209.2" y="115.6">R9</text>
<text x="213.2" y="115.6">Red</text>
<text x="221.6" y="115.6">D1</text>
<text x="203.4" y="130.8">1K</text>
<text x="209.2" y="130.8">R17</text>
<text x="213.2" y="130.8">Red</text>
<text x="221.6" y="130.8">D5</text>
<text x="170.3" y="135.9">0R</text>
<text x="176.2" y="135.9">R1</text>
<text x="180.5" y="135.9">0R</text>
<text x="186.3" y="135.9">R2</text>
<text x="168" y="140">DUMMY</text>
<text x="168" y="138.4">C3</text>
<text x="180.5" y="142.5">0R</text>
<text x="180.5" y="141">R3</text>
<text x="190.7" y="142.5">0R</text>
<text x="190.7" y="141">R4</text>
<text x="203.4" y="141">1K</text>
<text x="209.2" y="141">R10</text>
<text x="213.2" y="141">Red</text>
<text x="221.6" y="141">D2</text>
<text x="170.3" y="161.3">0R</text>
<text x="176.2" y="161.3">R13</text>
<text x="180.5" y="161.3">0R</text>
<text x="186.3" y="161.3">R14</text>
<text x="203.4" y="156.2">1K</text>
<text x="209.2" y="156.2">R18</text>
<text x="213.2" y="156.2">Red</text>
<text x="221.6" y="156.2">D6</text>
<text x="168" y="165.4">DUMMY</text>
<text x="168" y="163.8">C2</text>
<text x="180.5" y="167.9">0R</text>
<text x="180.5" y="166.4">R15</text>
<text x="190.7" y="167.9">0R</text>
<text x="190.7" y="166.4">R16</text>
<text x="203.4" y="166.4">1K</text>
<text x="209.2" y="166.4">R11</text>
<text x="213.2" y="166.4">Red</text>
<text x="221.6" y="166.4">D3</text>
</g>
</svg>
